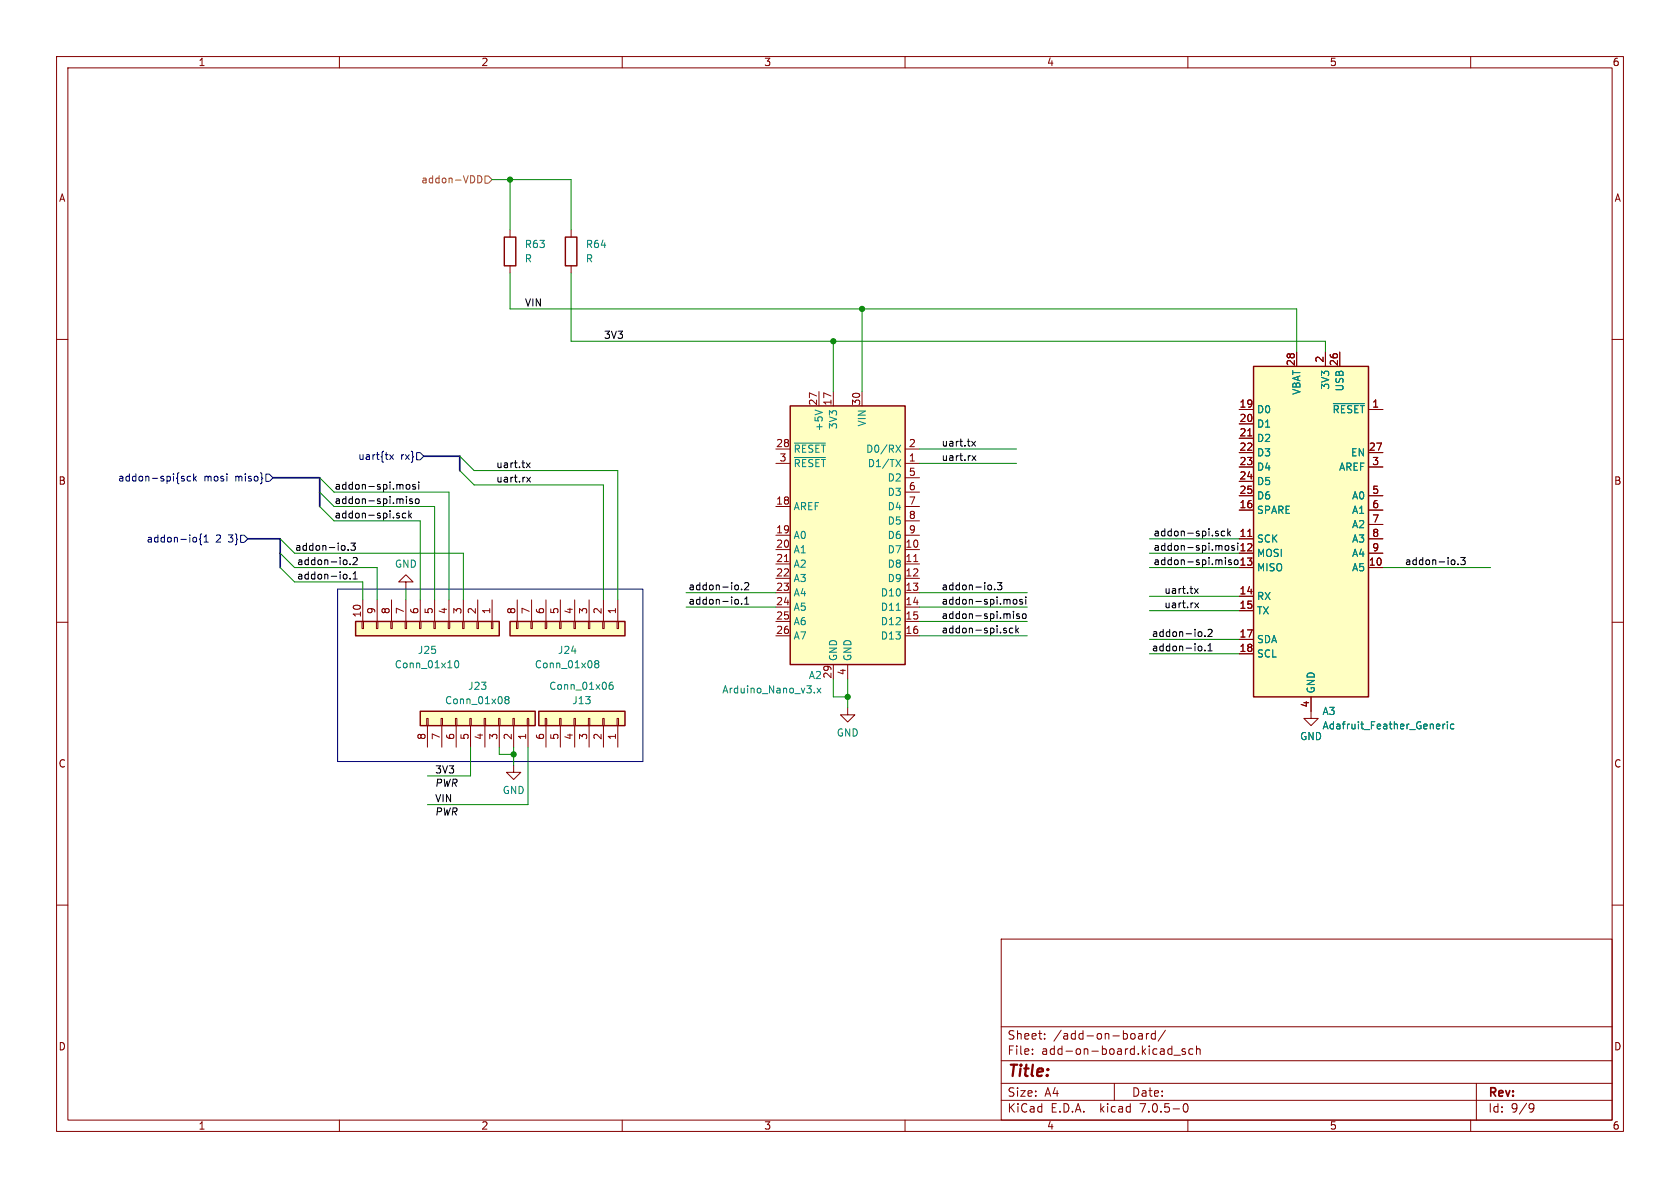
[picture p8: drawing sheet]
<svg xmlns="http://www.w3.org/2000/svg" width="297mm" height="210mm" viewBox="0 0 297 210" stroke-linecap="round" stroke-linejoin="round" font-family="sans-serif">
<g fill="none" stroke="#840000" stroke-width=".18">
<path d="M10 10h277v190h-277zM12 12h273v186h-273zM60 10v2M110 10v2M160 10v2M210 10v2M260 10v2M10 60h2M90.2 40.6v1.3M90.2 47v1.3M101 40.6v1.3M101 47v1.3"/>
<path d="M285 60h2M137.2 79.4h2.5M144.8 69.2v2.6M147.3 69.2v2.6M152.4 69.2v2.6M160 79.4h2.6M219.1 72.4h2.5M219.1 74.9h2.5M219.1 77.5h2.5M220.6 77.1h.7M229.2 62.2v2.6M234.3 62.2v2.6"/>
<path d="M236.9 62.2v2.6M241.9 72.4h2.6M137.2 81.9h2.5M137.2 97.2h2.5M137.2 99.7h2.5M137.2 89.5h2.5M137.2 94.6h2.5M138.7 99.3h.7M160 81.9h2.6M160 97.2h2.6M160 99.7h2.6M160 89.5h2.6"/>
<path d="M160 94.6h2.6M160 84.5h2.6M160 87h2.6M160 92.1h2.6M161.5 99.3h.8M219.1 95.3h2.5M219.1 97.8h2.5M219.1 90.2h2.5M219.1 80h2.5M219.1 82.6h2.5M219.1 85.1h2.5M219.1 87.6h2.5"/>
<path d="M220.6 94.8h.7M241.9 95.3h2.6M241.9 97.8h2.6M241.9 90.2h2.6M241.9 80h2.6M241.9 82.6h2.6M241.9 87.6h2.6M241.9 92.7h2.6M10 110h2M64 109.9h.3v1.2h-.3zM64.1 106v3.9M66.5 109.9h.3v1.2h-.3z"/>
<path d="M66.7 106v3.9M69.1 109.9h.2v1.2h-.2zM69.2 106v3.9M71.6 109.9h.3v1.2h-.3zM71.8 102.9h1.2l-1.2-1.3-1.3 1.3h1.3v1.2M71.8 106v3.9M74.2 109.9h.2v1.2h-.2zM74.3 106v3.9M76.7 109.9h.3v1.2h-.3zM76.8 106v3.9M79.2 109.9h.3v1.2h-.3zM79.4 106v3.9"/>
<path d="M81.8 109.9h.2v1.2h-.2zM81.9 106v3.9M84.3 109.9h.3v1.2h-.3zM84.5 106v3.9M86.9 109.9h.2v1.2h-.2zM87 106v3.9M91.3 109.9h.3v1.2h-.3zM91.4 106v3.9M93.9 109.9h.2v1.2h-.2zM94 106v3.9M96.4 109.9h.2v1.2h-.2zM96.5 106v3.9"/>
<path d="M98.9 109.9h.3v1.2h-.3zM99.1 106v3.9M101.5 109.9h.2v1.2h-.2zM101.6 106v3.9M104 109.9h.3v1.2h-.3zM104.1 106v3.9M106.6 109.9h.2v1.2h-.2zM106.7 106v3.9M109.1 109.9h.2v1.2h-.2zM109.2 106v3.9M137.2 102.2h2.5M137.2 104.8h2.5"/>
<path d="M137.2 107.3h2.5M137.2 109.9h2.5M137.2 112.4h2.5M147.3 117.5v2.5M149.9 117.5v2.5M160 102.2h2.6M160 104.8h2.6M160 107.3h2.6M160 109.9h2.6M160 112.4h2.6M219.1 100.3h2.5M219.1 105.4h2.5"/>
<path d="M219.1 108h2.5M219.1 113h2.5M219.1 115.6h2.5M241.9 100.3h2.6M285 110h2M75.4 127h.3v1.3h-.3zM75.6 128.3v3.8M78 127h.2v1.3h-.2zM78.1 128.3v3.8M80.5 127h.3v1.3h-.3zM80.6 128.3v3.8M83.1 127h.2v1.3h-.2z"/>
<path d="M83.2 128.3v3.8M85.6 127h.3v1.3h-.3zM85.7 128.3v3.8M88.1 127h.3v1.3h-.3zM88.3 128.3v3.8M90.7 127h.2v1.3h-.2zM90.8 135.3v1.2h1.3l-1.3 1.3-1.3-1.3h1.3M90.8 128.3v3.8M93.2 127h.3v1.3h-.3zM93.3 128.3v3.8M96.4 127h.2v1.3h-.2zM96.5 128.3v3.8"/>
<path d="M98.9 127h.3v1.3h-.3zM99.1 128.3v3.8M101.5 127h.2v1.3h-.2zM101.6 128.3v3.8M104 127h.3v1.3h-.3zM104.1 128.3v3.8M106.6 127h.2v1.3h-.2zM106.7 128.3v3.8M109.1 127h.2v1.3h-.2zM109.2 128.3v3.8M149.9 125.1v1.3h1.2l-1.2 1.2-1.3-1.2h1.3M231.8 123.2v3.8h1.2l-1.2 1.3-1.3-1.3h1.3"/>
<path d="M10 160h2M285 160h2M177 166h108v32h-108zM60 198v2M110 198v2M160 198v2M177 194.5h108M177 191.5h108M177 187.5h108M177 181.5h108M182.5 186.3v.1M182.5 185.5v.1"/>
<path d="M184.7 183.6v.1M184.7 182.8v.1M197 191.5v3M200.6 182.8v.8M201.3 182.8h.6l.1 .9M202 183.1h-.5a.29 .29 0 0 0-.3 .3 .29 .29 0 0 0 .3 .3l.5-.1M202.7 182.7v1M203.1 182.7l-.3 .1-.1 .2M204.2 182.8l-.4-.1-.3 .3v.4l.2 .2h.5M204.2 182.2v1.5M206 182.1l-1.3 2M206.7 185.4l.5 .1"/>
<path d="M207.2 184.9v1.5M207.2 186.3l-.5 .1M207.5 186.5h1.2M209.3 195.2l.2-.1a.81 .81 0 0 1 .6 .6 .81 .81 0 0 1-.3 .8l-.1 .1a.81 .81 0 0 1-.4-1.4zM209.5 185.5l-.3-.1-.2 .2v.2l.5 .2v.3h-.5M210 198v2M210.9 185.5l-.4-.1-.3 .3v.4l.1 .2h.6M211.5 185.5l.2-.1 .4 .1 .1 .9M211.5 184.9v1.5M260 198v2M261 191.5v6.5M270.5 195.2l.4-.1 .2 .1a.99 .99 0 0 1-.4 1.4h-.2"/>
<path d="M271.2 195.7l-.3 .3h-.4"/>
</g>
<g fill="#ffffc2" stroke="#ffffc2" stroke-width=".18">
<path d="M221.6 64.8h20.3v58.4h-20.3z"/>
<path d="M139.7 71.8h20.3v45.7h-20.3z"/>
<path d="M95.2 125.7h15.3v2.6h-15.3z"/>
<path d="M62.9 109.9h25.4v2.5h-25.4z"/>
<path d="M74.3 125.7h20.3v2.6h-20.3z"/>
<path d="M90.2 109.9h20.3v2.5h-20.3z"/>
</g>
<path d="M89.2 41.9h2v5.1h-2zM99.9 41.9h2.1v5.1h-2.1zM139.7 71.8h20.3v45.7h-20.3zM221.6 64.8h20.3v58.4h-20.3zM62.9 109.9h25.4v2.5h-25.4zM90.2 109.9h20.3v2.5h-20.3zM74.3 125.7h20.3v2.6h-20.3zM95.2 125.7h15.3v2.6h-15.3z" fill="none" stroke="#840000" stroke-width=".25"/>
<g fill="none" stroke="#008484" stroke-width=".18">
<path d="M140.4 78.3h5.5M158.4 78.7l.8 1.3M159.2 78.7l-.8 1.3M235.7 71.3h5.5M140.4 80.9h5.5M158.4 81.2l.8 1.3M159.2 81.2l-.8 1.3M80.5 116.9l.2-.1a.68 .68 0 0 1 .4 .6 .68 .68 0 0 1-.4 .7l-.2-.2-.1-.3zM105.4 117.3l-.3-.2 .3-.3h.2l.3 .2-.3 .3M105.4 117.3l-.3 .3 .1 .3 .2 .2 .3-.1 .2-.2v-.2l-.3-.3M105.4 117.3h.2M89.5 123.7l-.2-.3 .2-.3h.2l.3 .3-.3 .3"/>
<path d="M89.5 123.7l-.2 .2v.4l.2 .1 .4-.1 .1-.1v-.3l-.3-.2M89.5 123.7h.2M108.3 120.6l-.4 .1a.85 .85 0 0 0 0 1.2l.4-.2 .1-.4-.2-.2h-.4l-.1 .2M144 122.4v.1M144.4 121.7l.7 .8M145.1 121.7l-.7 .8M255.1 128v.8M255.5 128l-.4 .2M255.9 127.6v.1M255.9 128v.8M257 128.1l-.3-.1-.3 .2 .1 .6h.5"/>
</g>
<g fill="none" stroke="#000084" stroke-width=".18">
<path d="M32.4 84.6l.2 .2-.2 .2M32.4 84.2h.1M33.7 84.2h-.4l-.2 .2 .1 .6h.5M34.2 83.8v1.2M34.4 84.6l.3 .4M34.5 95l.3 .2v.4l-.3 .2M34.7 84.2l-.5 .5M35.7 94.4l-.3 .2v.6l-.2 .1 .2 .2v.6l.3 .2M36.1 94.9l.3-.3v1.2M36.1 95.8h.7M42.5 94.6h.7l.6 .7-.6 .6h-.7zM47 83.8h.6l.7 .7-.7 .6h-.6z"/>
<path d="M68.9 80.4l.7 .8M69.6 80.4l-.7 .8M73.7 80h.6l.6 .6-.6 .7h-.6z"/>
</g>
<path d="M84.5 31.1a.64 .64 0 0 1 .7 .6 .64 .64 0 0 1-.7 .6zM85.7 31.1h.7l.6 .7-.6 .6h-.7z" fill="none" stroke="#848400" stroke-width=".18"/>
<g fill="none" stroke="#000" stroke-width=".18">
<path d="M171.8 78l.7 .9M172.5 78l-.7 .9M60.9 96.6v.6M61.5 97.2v.1M61.9 99.7v.1M62 96h.8l-.4 .5 .4 .1v.6l-.2 .1-.6-.1M62.4 98.7l.5-.2 .3 .4-.8 .9h.8M70.6 91.2v.3M71.7 90.8l-.3-.1-.3 .3 .2 .5h.4M71.9 85.8l.1-.2 .4 .2 .1 .4-.2 .2-.3 .1-.1-.1zM71.9 87.8v.1M71.9 88.2v.8"/>
<path d="M72.3 90.3v1.3M72.4 91.1l.4 .5M72.8 90.7l-.5 .5M72.9 88.2h-.3l-.2 .2 .1 .1 .4 .2v.3h-.5M73.4 85.7l-.3-.1-.2 .2 .1 .2 .4 .1v.3h-.5M73.5 88.3l.2-.1 .3 .1 .1 .5-.1 .2h-.3l-.2-.1zM74 85.2v.1M74 85.6v.9M93.1 81.8l.6 .9M93.1 84.4l.7 .8M93.7 81.8l-.6 .9M93.8 84.4l-.7 .8"/>
<path d="M171.9 80.6l.6 .8M172.5 80.6l-.6 .8M215.4 94.4v.3M216.5 94l-.3-.1-.3 .2 .1 .6h.5M216.6 98.5v.2M216.6 99v.8M216.6 96.6l.2-.2 .4 .2v.4l-.1 .2-.3 .1-.2-.1zM217.1 93.5v1.2M217.2 94.3l.3 .4M217.5 93.9l-.4 .5M217.7 99h-.3l-.2 .2v.1l.5 .2v.3h-.5M218.2 96.5l-.3-.1-.2 .2 .1 .2 .4 .1v.3h-.5"/>
<path d="M218.8 99h-.4l-.2 .2 .1 .6h.5M257.2 99.1v.6M257.8 99.7v.1M258.2 98.5h.8l-.4 .5 .4 .2v.5l-.2 .1-.6-.1M61.1 101.5l.2 .3v.3l-.2 .3M61.9 102.2v.2M62.4 101.5l.4-.4v1.3M62.4 102.4h.8M130.3 106l.3 .2v.4l-.3 .2M131.1 104.1v.2M131.1 106.7v.1M131.6 103.1l.5-.1 .3 .4-.8 .9h.8"/>
<path d="M131.6 106.8h.8M131.6 105.9l.4-.4v1.3M175.2 103.5v.6M175.8 104.1v.2M176.3 103h.8l-.4 .5 .4 .1v.5l-.2 .2-.6-.2M177.9 111.5v.3M179 111.1l-.3-.1-.3 .3 .2 .5h.4M179.2 108.1v.1M179.2 108.5v.8M179.2 106.1l.2-.1 .3 .1 .1 .5-.1 .1-.3 .1-.2-.1zM179.6 110.6v1.3M179.7 111.4l.4 .5"/>
<path d="M180.1 111l-.5 .5M180.2 108.6l-.3-.1-.2 .2 .1 .2 .4 .1v.3h-.5M180.7 106h-.3l-.1 .1v.2l.4 .1v.3h-.4M180.8 108.6l.2-.1 .3 .1 .1 .5-.1 .2h-.3l-.2-.1zM181.3 105.5v.2M181.3 106v.8M211.2 104.1l.6 .8M211.2 106.6l.7 .8M211.8 104.1l-.6 .8M211.9 106.6l-.7 .8M212.2 114.2l.3 .3v.3l-.3 .3M213 112.4v.1"/>
<path d="M213 114.9v.2M213.6 111.4l.4-.2 .3 .4-.8 .9h.8M213.6 115.1h.7M213.6 114.2l.3-.4v1.3"/>
</g>
<path d="M59.7 104.1h54v30.5h-54z" fill="none" stroke="#0000c2" stroke-width=".18"/>
<path d="M43.8 95.3h5.7v5M48.3 84.5h8.2v5M74.9 80.6h6.4v2.6" fill="none" stroke="#000084" stroke-width=".3"/>
<g fill="none" stroke="#008400" stroke-width=".18">
<path d="M87 31.8h14v8.8M90.2 31.8v8.8M90.2 48.3v6.3h139v7.6M101 48.3v12h133.3v1.9M152.4 54.6v14.6M147.3 60.3v8.9M162.6 79.4h17.1M49.5 95.3l2.6 2.5h29.8v8.2M49.5 97.8l2.6 2.5h14.6v5.7M56.5 87l2.6 2.5h17.7v16.5M56.5 84.5l2.6 2.5h20.3v19M56.5 89.5l2.6 2.6h15.2v13.9"/>
<path d="M81.3 80.6l2.5 2.6h25.4v22.8M81.3 83.2l2.5 2.5h22.9v20.3M162.6 81.9h17.1M203.2 97.8h15.9M203.2 95.3h15.9M49.5 100.3l2.6 2.6h12v3.1M71.8 104.1v1.9M121.3 104.8h15.9M121.3 107.3h15.9M162.6 104.8h19M162.6 107.3h19M162.6 112.4h19"/>
<path d="M162.6 109.9h19M203.2 100.3h15.9M203.2 108h15.9M203.2 105.4h15.9M203.2 113h15.9M203.2 115.6h15.9M244.5 100.3h19M83.2 132.1v5.1h-7.6M88.3 132.1v1.3h2.5M90.8 132.1v3.2M93.3 132.1v10.1h-17.7M147.3 120v3.2h2.6"/>
<path d="M149.9 120v5.1"/>
</g>
<g fill="#008400" stroke="#008400" stroke-width=".18">
<circle cx="90.8" cy="133.4" r=".46"/>
<circle cx="152.4" cy="54.6" r=".46"/>
<circle cx="147.3" cy="60.3" r=".46"/>
<circle cx="149.9" cy="123.2" r=".46"/>
<circle cx="90.2" cy="31.8" r=".46"/>
</g>
<text font-size="2.8" fill="#840000" x="178" y="190.8">Title:</text>
<g font-size="2.1" fill="#840000">
<text x="178" y="183.9">Sheet:</text>
<text x="186.2" y="183.9">/add-on-board/</text>
<text x="178" y="186.6">File:</text>
<text x="184" y="186.6">add-on-board.kicad_sch</text>
<text x="178" y="196.8">KiCad</text>
<text x="178" y="194">Size:</text>
<text x="184.6" y="194">A4</text>
<text x="185.7" y="196.8">E.D.A.</text>
<text x="194.4" y="196.8">kicad</text>
<text x="200" y="194">Date:</text>
<text x="201.5" y="196.8">7.0.5-0</text>
<text x="263" y="194.2">Rev:</text>
<text x="263" y="196.8">Id:</text>
<text x="267" y="196.8">9/9</text>
</g>
<g font-size="1.8" fill="#840000">
<text x="35" y="11.8">1</text>
<text x="85" y="11.8">2</text>
<text x="135" y="11.8">3</text>
<text x="185" y="11.8">4</text>
<text x="235" y="11.8">5</text>
<text x="285" y="11.8">6</text>
<text x="10.4" y="35.8">A</text>
<text x="285.4" y="35.8">A</text>
<text x="229" y="64.8" transform="rotate(-90 229 64.8)">28</text>
<text x="234.1" y="64.2" transform="rotate(-90 234.1 64.2)">2</text>
<text x="236.6" y="64.8" transform="rotate(-90 236.6 64.8)">26</text>
<text x="144.5" y="71.8" transform="rotate(-90 144.5 71.8)">27</text>
<text x="147.1" y="71.8" transform="rotate(-90 147.1 71.8)">17</text>
<text x="152.1" y="71.8" transform="rotate(-90 152.1 71.8)">30</text>
<text x="219.1" y="72.1">19</text>
<text x="219.1" y="74.7">20</text>
<text x="219.1" y="77.2">21</text>
<text x="242.5" y="72.1">1</text>
<text x="137.2" y="79.1">28</text>
<text x="137.8" y="81.7">3</text>
<text x="160.6" y="81.7">1</text>
<text x="160.6" y="79.1">2</text>
<text x="219.1" y="79.8">22</text>
<text x="219.1" y="82.3">23</text>
<text x="241.9" y="79.8">27</text>
<text x="242.5" y="82.3">3</text>
<text x="10.3" y="85.8">B</text>
<text x="137.2" y="89.3">18</text>
<text x="160.6" y="84.2">5</text>
<text x="160.6" y="86.7">6</text>
<text x="160.6" y="89.3">7</text>
<text x="219.1" y="89.9">16</text>
<text x="219.1" y="84.8">24</text>
<text x="219.1" y="87.4">25</text>
<text x="242.5" y="87.4">5</text>
<text x="242.5" y="89.9">6</text>
<text x="285.3" y="85.8">B</text>
<text x="137.2" y="94.4">19</text>
<text x="160.6" y="91.8">8</text>
<text x="160.6" y="94.4">9</text>
<text x="219.1" y="95">11</text>
<text x="242.5" y="92.5">7</text>
<text x="242.5" y="95">8</text>
<text x="137.2" y="96.9">20</text>
<text x="137.2" y="99.4">21</text>
<text x="137.2" y="102">22</text>
<text x="160" y="96.9">10</text>
<text x="160" y="99.4">11</text>
<text x="160" y="102">12</text>
<text x="219.1" y="97.5">12</text>
<text x="219.1" y="100.1">13</text>
<text x="241.9" y="100.1">10</text>
<text x="242.5" y="97.5">9</text>
<text x="137.2" y="104.5">23</text>
<text x="137.2" y="107.1">24</text>
<text x="160" y="104.5">13</text>
<text x="160" y="107.1">14</text>
<text x="219.1" y="105.2">14</text>
<text x="219.1" y="107.7">15</text>
<text x="63.9" y="109.2" transform="rotate(-90 63.9 109.2)">10</text>
<text x="66.4" y="108.6" transform="rotate(-90 66.4 108.6)">9</text>
<text x="69" y="108.6" transform="rotate(-90 69 108.6)">8</text>
<text x="71.5" y="108.6" transform="rotate(-90 71.5 108.6)">7</text>
<text x="74" y="108.6" transform="rotate(-90 74 108.6)">6</text>
<text x="76.6" y="108.6" transform="rotate(-90 76.6 108.6)">5</text>
<text x="79.1" y="108.6" transform="rotate(-90 79.1 108.6)">4</text>
<text x="81.7" y="108.6" transform="rotate(-90 81.7 108.6)">3</text>
<text x="84.2" y="108.6" transform="rotate(-90 84.2 108.6)">2</text>
<text x="86.7" y="108.6" transform="rotate(-90 86.7 108.6)">1</text>
<text x="91.2" y="108.6" transform="rotate(-90 91.2 108.6)">8</text>
<text x="93.7" y="108.6" transform="rotate(-90 93.7 108.6)">7</text>
<text x="96.3" y="108.6" transform="rotate(-90 96.3 108.6)">6</text>
<text x="98.8" y="108.6" transform="rotate(-90 98.8 108.6)">5</text>
<text x="101.3" y="108.6" transform="rotate(-90 101.3 108.6)">4</text>
<text x="103.9" y="108.6" transform="rotate(-90 103.9 108.6)">3</text>
<text x="106.4" y="108.6" transform="rotate(-90 106.4 108.6)">2</text>
<text x="109" y="108.6" transform="rotate(-90 109 108.6)">1</text>
<text x="137.2" y="109.6">25</text>
<text x="137.2" y="112.1">26</text>
<text x="160" y="109.6">15</text>
<text x="160" y="112.1">16</text>
<text x="219.1" y="112.8">17</text>
<text x="149.6" y="119.4" transform="rotate(-90 149.6 119.4)">4</text>
<text x="219.1" y="115.3">18</text>
<text x="147.1" y="120" transform="rotate(-90 147.1 120)">29</text>
<text x="231.5" y="125.1" transform="rotate(-90 231.5 125.1)">4</text>
<text x="75.3" y="130.8" transform="rotate(-90 75.3 130.8)">8</text>
<text x="77.9" y="130.8" transform="rotate(-90 77.9 130.8)">7</text>
<text x="80.4" y="130.8" transform="rotate(-90 80.4 130.8)">6</text>
<text x="82.9" y="130.8" transform="rotate(-90 82.9 130.8)">5</text>
<text x="85.5" y="130.8" transform="rotate(-90 85.5 130.8)">4</text>
<text x="88" y="130.8" transform="rotate(-90 88 130.8)">3</text>
<text x="90.6" y="130.8" transform="rotate(-90 90.6 130.8)">2</text>
<text x="93.1" y="130.8" transform="rotate(-90 93.1 130.8)">1</text>
<text x="96.3" y="130.8" transform="rotate(-90 96.3 130.8)">6</text>
<text x="98.8" y="130.8" transform="rotate(-90 98.8 130.8)">5</text>
<text x="101.3" y="130.8" transform="rotate(-90 101.3 130.8)">4</text>
<text x="103.9" y="130.8" transform="rotate(-90 103.9 130.8)">3</text>
<text x="106.4" y="130.8" transform="rotate(-90 106.4 130.8)">2</text>
<text x="109" y="130.8" transform="rotate(-90 109 130.8)">1</text>
<text x="10.3" y="135.8">C</text>
<text x="285.3" y="135.8">C</text>
<text x="10.3" y="185.8">D</text>
<text x="285.3" y="185.8">D</text>
<text x="35" y="199.8">1</text>
<text x="85" y="199.8">2</text>
<text x="135" y="199.8">3</text>
<text x="185" y="199.8">4</text>
<text x="235" y="199.8">5</text>
<text x="285" y="199.8">6</text>
</g>
<text font-size="1.8" fill="#848400" x="74.5" y="32.6">addon-VDD</text>
<g font-size="1.8" fill="#008484">
<text x="92.7" y="44">R63</text>
<text x="92.7" y="46.5">R</text>
<text x="103.5" y="44">R64</text>
<text x="103.5" y="46.5">R</text>
<text x="230.1" y="69.8" transform="rotate(-90 230.1 69.8)">VBAT</text>
<text x="235.1" y="68.9" transform="rotate(-90 235.1 68.9)">3V3</text>
<text x="237.7" y="69.2" transform="rotate(-90 237.7 69.2)">USB</text>
<text x="145.6" y="76.3" transform="rotate(-90 145.6 76.3)">+5V</text>
<text x="148.1" y="75.9" transform="rotate(-90 148.1 75.9)">3V3</text>
<text x="153.2" y="75.4" transform="rotate(-90 153.2 75.4)">VIN</text>
<text x="222.1" y="73.2">D0</text>
<text x="222.1" y="75.8">D1</text>
<text x="235.6" y="73.2">~{RESET}</text>
<text x="140.2" y="80.2">~{RESET}</text>
<text x="140.2" y="82.7">~{RESET}</text>
<text x="153.1" y="80.2">D0/RX</text>
<text x="153.4" y="82.7">D1/TX</text>
<text x="222.1" y="78.3">D2</text>
<text x="222.1" y="80.8">D3</text>
<text x="222.1" y="83.4">D4</text>
<text x="236.7" y="83.4">AREF</text>
<text x="238.8" y="80.8">EN</text>
<text x="156.9" y="85.3">D2</text>
<text x="156.9" y="87.8">D3</text>
<text x="222.1" y="85.9">D5</text>
<text x="222.1" y="88.5">D6</text>
<text x="239" y="88.5">A0</text>
<text x="140.2" y="90.4">AREF</text>
<text x="140.2" y="95.4">A0</text>
<text x="156.9" y="90.4">D4</text>
<text x="156.9" y="92.9">D5</text>
<text x="156.9" y="95.4">D6</text>
<text x="222.1" y="91">SPARE</text>
<text x="239" y="91">A1</text>
<text x="239" y="93.5">A2</text>
<text x="69.8" y="100.5">GND</text>
<text x="140.2" y="98">A1</text>
<text x="140.2" y="100.5">A2</text>
<text x="156.9" y="98">D7</text>
<text x="156.9" y="100.5">D8</text>
<text x="222.1" y="96.1">SCK</text>
<text x="222.1" y="98.6">MOSI</text>
<text x="222.1" y="101.2">MISO</text>
<text x="239" y="101.2">A5</text>
<text x="239" y="96.1">A3</text>
<text x="239" y="98.6">A4</text>
<text x="140.2" y="103.1">A3</text>
<text x="140.2" y="105.6">A4</text>
<text x="155.7" y="105.6">D10</text>
<text x="156.9" y="103.1">D9</text>
<text x="222.1" y="106.2">RX</text>
<text x="140.2" y="108.1">A5</text>
<text x="140.2" y="110.7">A6</text>
<text x="140.2" y="113.2">A7</text>
<text x="155.7" y="108.1">D11</text>
<text x="155.7" y="110.7">D12</text>
<text x="155.7" y="113.2">D13</text>
<text x="222.1" y="108.8">TX</text>
<text x="222.1" y="113.9">SDA</text>
<text x="69.7" y="118.3">Conn_01x10</text>
<text x="73.8" y="115.8">J25</text>
<text x="94.5" y="118.3">Conn_01x08</text>
<text x="98.6" y="115.8">J24</text>
<text x="148.1" y="117" transform="rotate(-90 148.1 117)">GND</text>
<text x="150.7" y="117" transform="rotate(-90 150.7 117)">GND</text>
<text x="222.1" y="116.4">SCL</text>
<text x="78.6" y="124.7">Conn_01x08</text>
<text x="82.7" y="122.1">J23</text>
<text x="97" y="122.1">Conn_01x06</text>
<text x="101.1" y="124.7">J13</text>
<text x="127.6" y="122.7">Arduino_Nano_v3.x</text>
<text x="142.9" y="120.2">A2</text>
<text x="232.6" y="122.7" transform="rotate(-90 232.6 122.7)">GND</text>
<text x="147.9" y="130.4">GND</text>
<text x="229.8" y="131">GND</text>
<text x="233.7" y="126.6">A3</text>
<text x="233.7" y="129.1">Adafruit_Feather_Generic</text>
<text x="88.8" y="140.5">GND</text>
</g>
<g font-size="1.8">
<text x="92.7" y="54.3">VIN</text>
<text x="106.7" y="60">3V3</text>
<text x="87.6" y="82.8">uart.tx</text>
<text x="166.4" y="81.6">uart.rx</text>
<text x="166.4" y="79">uart.tx</text>
<text x="59.1" y="86.6">addon-spi.mosi</text>
<text x="59.1" y="89.2">addon-spi.miso</text>
<text x="87.6" y="85.4">uart.rx</text>
<text x="59.1" y="91.7">addon-spi.sck</text>
<text x="203.8" y="94.9">addon-spi.sck</text>
<text x="52.1" y="97.4">addon-io.3</text>
<text x="52.5" y="100">addon-io.2</text>
<text x="203.8" y="100">addon-spi.miso</text>
<text x="203.8" y="97.4">addon-spi.mosi</text>
<text x="248.3" y="100">addon-io.3</text>
<text x="52.5" y="102.5">addon-io.1</text>
<text x="121.7" y="104.4">addon-io.2</text>
<text x="121.7" y="107">addon-io.1</text>
<text x="166.4" y="104.4">addon-io.3</text>
<text x="166.4" y="107">addon-spi.mosi</text>
<text x="205.7" y="105.1">uart.tx</text>
<text x="205.7" y="107.6">uart.rx</text>
<text x="166.4" y="112">addon-spi.sck</text>
<text x="166.4" y="109.5">addon-spi.miso</text>
<text x="203.6" y="112.7">addon-io.2</text>
<text x="203.6" y="115.2">addon-io.1</text>
<text x="76.8" y="136.8">3V3</text>
<text x="76.8" y="141.9">VIN</text>
<text x="76.8" y="139.3">PWR</text>
<text x="76.8" y="144.3">PWR</text>
</g>
<g font-size="1.8" fill="#000084">
<text x="63.3" y="81.5">uart{tx</text>
<text x="70.8" y="81.5">rx}</text>
<text x="20.8" y="85.3">addon-spi{sck</text>
<text x="36" y="85.3">mosi</text>
<text x="41.6" y="85.3">miso}</text>
<text x="25.9" y="96.1">addon-io{1</text>
<text x="38.1" y="96.1">2</text>
<text x="40.4" y="96.1">3}</text>
</g>
</svg>
